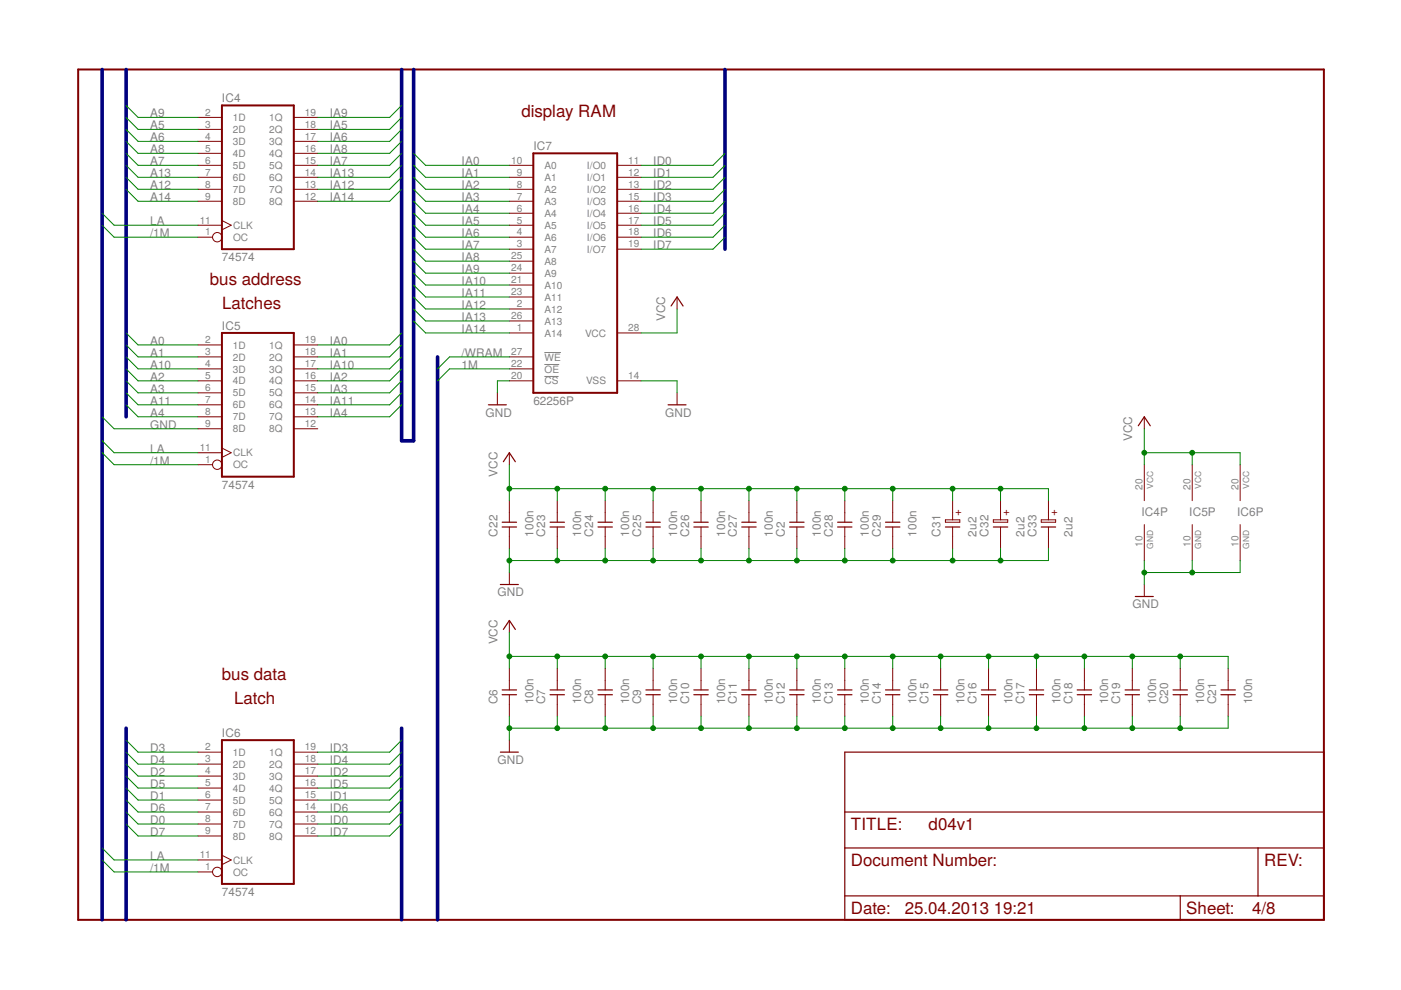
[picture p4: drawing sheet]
<svg xmlns="http://www.w3.org/2000/svg" width="297mm" height="210mm" viewBox="0 0 297 210" stroke-linecap="round" stroke-linejoin="round" font-family="sans-serif">
<path d="M115.4 74.7h3.5M115.4 77.3h3.2M115.4 79.8h3" fill="none" stroke="#808080" stroke-width=".21"/>
<path d="M16.6 14.7h264.1v180.3h-264.1zM47.1 22.4h15.2v30.4h-15.2zM113.1 32.5h17.8v50.8h-17.8zM47.1 70.6h15.2v30.5h-15.2zM47.1 156.9h15.2v30.5h-15.2z" fill="none" stroke="#800000" stroke-width=".42"/>
<g fill="none" stroke="#800000" stroke-width=".25">
<path d="M142.3 64.9l1.3-1.9 1.2 1.9M103.5 85.8h3.9M106.7 97.9l1.3-1.9 1.3 1.9M141.6 85.8h3.9M241.3 90.3l1.3-1.9 1.3 1.9M106.5 111.7h3M106.5 110.7h3M116.6 111.7h3.1M116.6 110.7h3.1M126.8 111.7h3M126.8 110.7h3M136.9 111.7h3.1"/>
<path d="M136.9 110.7h3.1M147.1 111.7h3.1M147.1 110.7h3.1M157.3 111.7h3M157.3 110.7h3M167.4 111.7h3.1M167.4 110.7h3.1M177.6 111.7h3M177.6 110.7h3M187.7 111.7h3.1M187.7 110.7h3.1M200.4 111.7h3.1"/>
<path d="M210.6 111.7h3.1M220.8 111.7h3M106.1 123.9h3.8M106.7 133.5l1.3-1.9 1.3 1.9M240.7 126.5h3.8M106.1 159.5h3.8M106.5 147.3h3M106.5 146.3h3M116.6 147.3h3.1M116.6 146.3h3.1M126.8 147.3h3M126.8 146.3h3"/>
<path d="M136.9 147.3h3.1M136.9 146.3h3.1M147.1 147.3h3.1M147.1 146.3h3.1M157.3 147.3h3M157.3 146.3h3M167.4 147.3h3.1M167.4 146.3h3.1M177.6 147.3h3M177.6 146.3h3M179.1 159.5h101.6v35.5h-101.6zM187.7 147.3h3.1"/>
<path d="M187.7 146.3h3.1M197.9 147.3h3.1M197.9 146.3h3.1M208.1 147.3h3M208.1 146.3h3M218.2 147.3h3.1M218.2 146.3h3.1M228.4 147.3h3M228.4 146.3h3M238.5 147.3h3.1M238.5 146.3h3.1M248.7 147.3h3.1"/>
<path d="M248.7 146.3h3.1M258.9 147.3h3M258.9 146.3h3M179.1 179.8h101.6M179.1 172.2h101.6M266.7 179.8v10.1M179.1 189.9h101.6M250.2 189.9v5.1"/>
</g>
<g fill="none" stroke="#800000" stroke-width=".21">
<path d="M42 24.9h5.1M42 27.4h5.1M42 30h5.1M42 32.5h5.1M42 35.1h5.1M42 37.6h5.1M62.3 24.9h5.1M62.3 27.4h5.1M62.3 30h5.1M62.3 32.5h5.1M62.3 35.1h5.1M62.3 37.6h5.1"/>
<path d="M108 35.1h5.1M108 37.6h5.1M130.9 35.1h5M130.9 37.6h5M42 50.3h3.1M42 40.1h5.1M42 42.7h5.1M42 47.8h5.1M47.1 46.8l1.9 1-1.9 .9M62.3 40.1h5.1M62.3 42.7h5.1M108 50.3h5.1"/>
<path d="M108 40.1h5.1M108 42.7h5.1M108 47.8h5.1M108 45.2h5.1M108 52.8h5.1M108 55.4h5.1M108 57.9h5.1M130.9 50.3h5M130.9 40.1h5M130.9 42.7h5M130.9 47.8h5M130.9 45.2h5"/>
<path d="M130.9 52.8h5M42 73.1h5.1M42 75.7h5.1M42 78.2h5.1M62.3 73.1h5.1M62.3 75.7h5.1M62.3 78.2h5.1M108 75.7h5.1M108 78.2h5.1M108 60.4h5.1M108 63h5.1M108 65.5h5.1"/>
<path d="M108 68.1h5.1M108 70.6h5.1M130.9 70.6h5M143.6 63v2.5M42 98.5h3.1M42 80.8h5.1M42 83.3h5.1M42 85.8h5.1M42 88.4h5.1M42 90.9h5.1M42 96h5.1M47.1 95l1.9 1-1.9 1"/>
<path d="M62.3 80.8h5.1M62.3 83.3h5.1M62.3 85.8h5.1M62.3 88.4h5.1M62.3 90.9h5.1M105.5 83.3v2.5M108 80.8h5.1M108 96v2.5M130.9 80.8h5M143.6 83.3v2.5M242.6 88.4v2.5M242.6 98.5v7.7"/>
<path d="M252.8 98.5v7.7M262.9 98.5v7.7M108 106.2v4.5M108 111.7v4.6M118.2 106.2v4.5M118.2 111.7v4.6M128.3 106.2v4.5M128.3 111.7v4.6M138.5 106.2v4.5M138.5 111.7v4.6M148.6 106.2v4.5M148.6 111.7v4.6"/>
<path d="M158.8 106.2v4.5M158.8 111.7v4.6M169 106.2v4.5M169 111.7v4.6M179.1 106.2v4.5M179.1 111.7v4.6M189.3 106.2v4.5M189.3 111.7v4.6M200.4 110.2h3.1v.5h-3.1zM202 106.2v4M202 111.7v4.6M210.6 110.2h3.1v.5h-3.1z"/>
<path d="M212.1 106.2v4M212.1 111.7v4.6M220.8 110.2h3v.5h-3zM222.3 106.2v4M222.3 111.7v4.6M242.6 111.2v7.7M252.8 111.2v7.7M262.9 111.2v7.7M108 121.4v2.5M108 131.6v2.5M242.6 123.9v2.6M42 159.5h5.1"/>
<path d="M62.3 159.5h5.1M108 141.7v4.6M108 147.3v4.5M108 156.9v2.6M118.2 141.7v4.6M118.2 147.3v4.5M128.3 141.7v4.6M128.3 147.3v4.5M138.5 141.7v4.6M138.5 147.3v4.5M148.6 141.7v4.6M148.6 147.3v4.5"/>
<path d="M158.8 141.7v4.6M158.8 147.3v4.5M169 141.7v4.6M169 147.3v4.5M179.1 141.7v4.6M179.1 147.3v4.5M189.3 141.7v4.6M189.3 147.3v4.5M199.4 141.7v4.6M199.4 147.3v4.5M209.6 141.7v4.6M209.6 147.3v4.5"/>
<path d="M219.8 141.7v4.6M219.8 147.3v4.5M229.9 141.7v4.6M229.9 147.3v4.5M240.1 141.7v4.6M240.1 147.3v4.5M250.2 141.7v4.6M250.2 147.3v4.5M260.4 141.7v4.6M260.4 147.3v4.5M42 162h5.1M42 164.5h5.1"/>
<path d="M42 167.1h5.1M42 169.6h5.1M42 172.2h5.1M42 174.7h5.1M42 177.2h5.1M62.3 162h5.1M62.3 164.5h5.1M62.3 167.1h5.1M62.3 169.6h5.1M62.3 172.2h5.1M62.3 174.7h5.1M62.3 177.2h5.1"/>
<path d="M42 184.9h3.1M42 182.3h5.1M47.1 181.3l1.9 1-1.9 1"/>
<circle cx="46.1" cy="50.3" r=".99"/>
<circle cx="46.1" cy="98.5" r=".99"/>
<circle cx="46.1" cy="184.9" r=".99"/>
</g>
<path d="M21.7 14.7v180.3M26.7 14.7v73.7M85.2 14.7v78.8h2.5v-78.8M153.7 14.7v38.1M92.8 75.7v119.3M26.7 154.4v40.6M85.2 154.4v40.6" fill="none" stroke="#000080" stroke-width=".76"/>
<g fill="none" stroke="#008000" stroke-width=".21">
<path d="M26.7 30l2.6 2.5h12.7M26.7 27.4l2.6 2.6h12.7M26.7 24.9l2.6 2.5h12.7M26.7 22.4l2.6 2.5h12.7M26.7 32.5l2.6 2.6h12.7M26.7 35.1l2.6 2.5h12.7M26.7 37.6l2.6 2.5h12.7M85.2 30l-2.6 2.5h-15.2M85.2 27.4l-2.6 2.6h-15.2M85.2 24.9l-2.6 2.5h-15.2M85.2 22.4l-2.6 2.5h-15.2M85.2 32.5l-2.6 2.6h-15.2"/>
<path d="M85.2 35.1l-2.6 2.5h-15.2M85.2 37.6l-2.6 2.5h-15.2M87.7 32.5l2.5 2.6h17.8M87.7 35.1l2.5 2.5h17.8M87.7 37.6l2.5 2.5h17.8M153.7 32.5l-2.5 2.6h-15.3M153.7 35.1l-2.5 2.5h-15.3M153.7 37.6l-2.5 2.5h-15.3M21.7 45.2l2.5 2.6h17.8M21.7 47.8l2.5 2.5h17.8M26.7 40.1l2.6 2.6h12.7M85.2 40.1l-2.6 2.6h-15.2"/>
<path d="M87.7 50.3l2.5 2.5h17.8M87.7 40.1l2.5 2.6h17.8M87.7 42.7l2.5 2.5h17.8M87.7 45.2l2.5 2.6h17.8M87.7 47.8l2.5 2.5h17.8M87.7 52.8l2.5 2.6h17.8M87.7 55.4l2.5 2.5h17.8M87.7 57.9l2.5 2.5h17.8M153.7 50.3l-2.5 2.5h-15.3M153.7 40.1l-2.5 2.6h-15.3M153.7 42.7l-2.5 2.5h-15.3M153.7 45.2l-2.5 2.6h-15.3"/>
<path d="M153.7 47.8l-2.5 2.5h-15.3M26.7 78.2l2.6 2.6h12.7M26.7 75.7l2.6 2.5h12.7M26.7 73.1l2.6 2.6h12.7M26.7 70.6l2.6 2.5h12.7M85.2 78.2l-2.6 2.6h-15.2M85.2 75.7l-2.6 2.5h-15.2M85.2 73.1l-2.6 2.6h-15.2M85.2 70.6l-2.6 2.5h-15.2M87.7 60.4l2.5 2.6h17.8M87.7 63l2.5 2.5h17.8M87.7 65.5l2.5 2.6h17.8"/>
<path d="M87.7 68.1l2.5 2.5h17.8M108 78.2h-12.7l-2.5 2.6M108 75.7h-12.7l-2.5 2.5M143.6 65.5v5.1h-7.7M21.7 88.4l2.5 2.5h17.8M21.7 93.5l2.5 2.5h17.8M21.7 96l2.5 2.5h17.8M26.7 80.8l2.6 2.5h12.7M26.7 85.8l2.6 2.6h12.7M26.7 83.3l2.6 2.5h12.7M85.2 80.8l-2.6 2.5h-15.2M85.2 85.8l-2.6 2.6h-15.2"/>
<path d="M85.2 83.3l-2.6 2.5h-15.2M108 80.8h-2.5v2.5M108 98.5v7.7M135.9 80.8h7.7v2.5M242.6 90.9v7.6M242.6 96h20.3v2.5M252.8 96v2.5M108 116.3v5.1M108 103.6h114.3v2.6M118.2 103.6v2.6M118.2 116.3v2.6M128.3 103.6v2.6"/>
<path d="M128.3 116.3v2.6M138.5 103.6v2.6M138.5 116.3v2.6M148.6 103.6v2.6M148.6 116.3v2.6M158.8 103.6v2.6M158.8 116.3v2.6M169 103.6v2.6M169 116.3v2.6M179.1 103.6v2.6M179.1 116.3v2.6M189.3 103.6v2.6"/>
<path d="M189.3 116.3v2.6M202 103.6v2.6M202 116.3v2.6M212.1 103.6v2.6M212.1 116.3v2.6M222.3 116.3v2.6h-114.3M242.6 118.9v5M252.8 118.9v2.5M262.9 118.9v2.5h-20.3M108 134.1v7.6M108 139.2h152.4v2.5M118.2 139.2v2.5"/>
<path d="M128.3 139.2v2.5M138.5 139.2v2.5M148.6 139.2v2.5M158.8 139.2v2.5M169 139.2v2.5M179.1 139.2v2.5M189.3 139.2v2.5M199.4 139.2v2.5M209.6 139.2v2.5M219.8 139.2v2.5M229.9 139.2v2.5M240.1 139.2v2.5"/>
<path d="M250.2 139.2v2.5M26.7 156.9l2.6 2.6h12.7M26.7 159.5l2.6 2.5h12.7M85.2 156.9l-2.6 2.6h-15.2M85.2 159.5l-2.6 2.5h-15.2M108 151.8v5.1M118.2 151.8v2.6M128.3 151.8v2.6M138.5 151.8v2.6M148.6 151.8v2.6M158.8 151.8v2.6M169 151.8v2.6"/>
<path d="M179.1 151.8v2.6M189.3 151.8v2.6M199.4 151.8v2.6M209.6 151.8v2.6M219.8 151.8v2.6M229.9 151.8v2.6M240.1 151.8v2.6M250.2 151.8v2.6M260.4 151.8v2.6h-152.4M21.7 179.8l2.5 2.5h17.8M26.7 164.5l2.6 2.6h12.7M26.7 162l2.6 2.5h12.7"/>
<path d="M26.7 174.7l2.6 2.5h12.7M26.7 172.2l2.6 2.5h12.7M26.7 167.1l2.6 2.5h12.7M26.7 169.6l2.6 2.6h12.7M85.2 164.5l-2.6 2.6h-15.2M85.2 162l-2.6 2.5h-15.2M85.2 174.7l-2.6 2.5h-15.2M85.2 172.2l-2.6 2.5h-15.2M85.2 167.1l-2.6 2.5h-15.2M85.2 169.6l-2.6 2.6h-15.2M21.7 182.3l2.5 2.6h17.8"/>
</g>
<g fill="#008000" stroke="#008000" stroke-width=".21">
<circle cx="242.6" cy="121.4" r=".51"/>
<circle cx="252.8" cy="121.4" r=".51"/>
<circle cx="108" cy="154.4" r=".51"/>
<circle cx="118.2" cy="154.4" r=".51"/>
<circle cx="128.3" cy="154.4" r=".51"/>
<circle cx="138.5" cy="154.4" r=".51"/>
<circle cx="148.6" cy="154.4" r=".51"/>
<circle cx="158.8" cy="154.4" r=".51"/>
<circle cx="169" cy="154.4" r=".51"/>
<circle cx="179.1" cy="154.4" r=".51"/>
<circle cx="189.3" cy="154.4" r=".51"/>
<circle cx="199.4" cy="154.4" r=".51"/>
<circle cx="209.6" cy="154.4" r=".51"/>
<circle cx="219.8" cy="154.4" r=".51"/>
<circle cx="229.9" cy="154.4" r=".51"/>
<circle cx="240.1" cy="154.4" r=".51"/>
<circle cx="250.2" cy="154.4" r=".51"/>
<circle cx="108" cy="118.9" r=".51"/>
<circle cx="118.2" cy="118.9" r=".51"/>
<circle cx="128.3" cy="118.9" r=".51"/>
<circle cx="138.5" cy="118.9" r=".51"/>
<circle cx="148.6" cy="118.9" r=".51"/>
<circle cx="158.8" cy="118.9" r=".51"/>
<circle cx="169" cy="118.9" r=".51"/>
<circle cx="179.1" cy="118.9" r=".51"/>
<circle cx="189.3" cy="118.9" r=".51"/>
<circle cx="212.1" cy="118.9" r=".51"/>
<circle cx="202" cy="118.9" r=".51"/>
<circle cx="252.8" cy="96" r=".51"/>
<circle cx="242.6" cy="96" r=".51"/>
<circle cx="250.2" cy="139.2" r=".51"/>
<circle cx="240.1" cy="139.2" r=".51"/>
<circle cx="229.9" cy="139.2" r=".51"/>
<circle cx="219.8" cy="139.2" r=".51"/>
<circle cx="209.6" cy="139.2" r=".51"/>
<circle cx="199.4" cy="139.2" r=".51"/>
<circle cx="189.3" cy="139.2" r=".51"/>
<circle cx="108" cy="139.2" r=".51"/>
<circle cx="148.6" cy="139.2" r=".51"/>
<circle cx="169" cy="139.2" r=".51"/>
<circle cx="158.8" cy="139.2" r=".51"/>
<circle cx="179.1" cy="139.2" r=".51"/>
<circle cx="128.3" cy="139.2" r=".51"/>
<circle cx="118.2" cy="139.2" r=".51"/>
<circle cx="138.5" cy="139.2" r=".51"/>
<circle cx="108" cy="103.6" r=".51"/>
<circle cx="148.6" cy="103.6" r=".51"/>
<circle cx="158.8" cy="103.6" r=".51"/>
<circle cx="128.3" cy="103.6" r=".51"/>
<circle cx="118.2" cy="103.6" r=".51"/>
<circle cx="138.5" cy="103.6" r=".51"/>
<circle cx="169" cy="103.6" r=".51"/>
<circle cx="179.1" cy="103.6" r=".51"/>
<circle cx="189.3" cy="103.6" r=".51"/>
<circle cx="202" cy="103.6" r=".51"/>
<circle cx="212.1" cy="103.6" r=".51"/>
</g>
<g font-size="3.6" fill="#800000">
<text x="110.5" y="24.9">display RAM</text>
<text x="44.5" y="60.4">bus address</text>
<text x="47.1" y="65.5">Latches</text>
<text x="47" y="144.2">bus data</text>
<text x="49.6" y="149.3">Latch</text>
<text x="180.4" y="176">TITLE:</text>
<text x="196.9" y="176">d04v1</text>
<text x="180.4" y="183.6">Document Number:</text>
<text x="268" y="183.6">REV:</text>
<text x="180.4" y="193.8">Date:</text>
<text x="191.8" y="193.8">25.04.2013</text>
<text x="210.7" y="193.8">19:21</text>
<text x="251.5" y="193.8">Sheet:</text>
<text x="265.5" y="193.8">4/8</text>
</g>
<g font-size="2.5" fill="#808080">
<text x="47.1" y="21.7">IC4</text>
<text x="31.8" y="30">A6</text>
<text x="31.8" y="27.4">A5</text>
<text x="31.8" y="24.9">A9</text>
<text x="69.9" y="27.4">IA5</text>
<text x="69.9" y="30">IA6</text>
<text x="69.9" y="24.9">IA9</text>
<text x="31.8" y="32.5">A8</text>
<text x="31.8" y="35">A7</text>
<text x="69.9" y="35">IA7</text>
<text x="69.9" y="32.5">IA8</text>
<text x="97.9" y="35">IA0</text>
<text x="113.1" y="31.9">IC7</text>
<text x="138.5" y="35">ID0</text>
<text x="31.8" y="40.1">A12</text>
<text x="31.8" y="37.6">A13</text>
<text x="69.9" y="40.1">IA12</text>
<text x="69.9" y="37.6">IA13</text>
<text x="97.9" y="37.6">IA1</text>
<text x="97.9" y="40.1">IA2</text>
<text x="138.5" y="37.6">ID1</text>
<text x="138.5" y="40.1">ID2</text>
<text x="31.8" y="47.7">LA</text>
<text x="31.8" y="42.7">A14</text>
<text x="69.9" y="42.7">IA14</text>
<text x="97.9" y="42.7">IA3</text>
<text x="97.9" y="45.2">IA4</text>
<text x="97.9" y="47.7">IA5</text>
<text x="138.5" y="42.7">ID3</text>
<text x="138.5" y="45.2">ID4</text>
<text x="138.5" y="47.7">ID5</text>
<text x="31.8" y="50.3">/1M</text>
<text x="97.9" y="50.3">IA6</text>
<text x="97.9" y="52.8">IA7</text>
<text x="138.5" y="52.8">ID7</text>
<text x="138.5" y="50.3">ID6</text>
<text x="47" y="55.4">74574</text>
<text x="97.9" y="55.4">IA8</text>
<text x="97.9" y="57.9">IA9</text>
<text x="97.9" y="60.4">IA10</text>
<text x="97.9" y="63">IA11</text>
<text x="97.9" y="65.5">IA12</text>
<text x="47.1" y="70">IC5</text>
<text x="97.9" y="68.1">IA13</text>
<text x="97.9" y="70.6">IA14</text>
<text x="141" y="68" transform="rotate(-90 141 68)">VCC</text>
<text x="31.8" y="75.7">A1</text>
<text x="31.8" y="73.1">A0</text>
<text x="69.9" y="73.1">IA0</text>
<text x="69.9" y="75.7">IA1</text>
<text x="97.8" y="75.7">/WRAM</text>
<text x="31.8" y="80.8">A2</text>
<text x="31.8" y="78.2">A10</text>
<text x="31.8" y="83.3">A3</text>
<text x="69.9" y="80.8">IA2</text>
<text x="69.9" y="83.3">IA3</text>
<text x="69.9" y="78.2">IA10</text>
<text x="97.8" y="78.2">1M</text>
<text x="31.8" y="85.8">A11</text>
<text x="31.8" y="88.4">A4</text>
<text x="69.9" y="88.4">IA4</text>
<text x="69.9" y="85.8">IA11</text>
<text x="102.9" y="88.4">GND</text>
<text x="113.1" y="85.8">62256P</text>
<text x="141" y="88.4">GND</text>
<text x="31.8" y="90.9">GND</text>
<text x="31.8" y="96">LA</text>
<text x="240.1" y="93.4" transform="rotate(-90 240.1 93.4)">VCC</text>
<text x="31.8" y="98.5">/1M</text>
<text x="105.5" y="101.1" transform="rotate(-90 105.5 101.1)">VCC</text>
<text x="47" y="103.6">74574</text>
<text x="105.5" y="113.8" transform="rotate(-90 105.5 113.8)">C22</text>
<text x="113.1" y="113.8" transform="rotate(-90 113.1 113.8)">100n</text>
<text x="115.6" y="113.8" transform="rotate(-90 115.6 113.8)">C23</text>
<text x="123.2" y="113.8" transform="rotate(-90 123.2 113.8)">100n</text>
<text x="125.8" y="113.8" transform="rotate(-90 125.8 113.8)">C24</text>
<text x="133.4" y="113.8" transform="rotate(-90 133.4 113.8)">100n</text>
<text x="135.9" y="113.8" transform="rotate(-90 135.9 113.8)">C25</text>
<text x="143.6" y="113.8" transform="rotate(-90 143.6 113.8)">100n</text>
<text x="146.1" y="113.8" transform="rotate(-90 146.1 113.8)">C26</text>
<text x="153.7" y="113.8" transform="rotate(-90 153.7 113.8)">100n</text>
<text x="156.3" y="113.8" transform="rotate(-90 156.3 113.8)">C27</text>
<text x="163.9" y="113.8" transform="rotate(-90 163.9 113.8)">100n</text>
<text x="166.4" y="113.8" transform="rotate(-90 166.4 113.8)">C2</text>
<text x="174" y="113.8" transform="rotate(-90 174 113.8)">100n</text>
<text x="176.6" y="113.8" transform="rotate(-90 176.6 113.8)">C28</text>
<text x="184.2" y="113.8" transform="rotate(-90 184.2 113.8)">100n</text>
<text x="186.7" y="113.8" transform="rotate(-90 186.7 113.8)">C29</text>
<text x="194.4" y="113.8" transform="rotate(-90 194.4 113.8)">100n</text>
<text x="199.4" y="113.8" transform="rotate(-90 199.4 113.8)">C31</text>
<text x="207" y="113.8" transform="rotate(-90 207 113.8)">2u2</text>
<text x="209.6" y="113.8" transform="rotate(-90 209.6 113.8)">C32</text>
<text x="217.2" y="113.8" transform="rotate(-90 217.2 113.8)">2u2</text>
<text x="219.7" y="113.8" transform="rotate(-90 219.7 113.8)">C33</text>
<text x="227.4" y="113.8" transform="rotate(-90 227.4 113.8)">2u2</text>
<text x="242" y="109.3">IC4P</text>
<text x="252.1" y="109.3">IC5P</text>
<text x="262.3" y="109.3">IC6P</text>
<text x="105.5" y="126.5">GND</text>
<text x="240.1" y="129">GND</text>
<text x="105.5" y="136.6" transform="rotate(-90 105.5 136.6)">VCC</text>
<text x="105.5" y="149.3" transform="rotate(-90 105.5 149.3)">C6</text>
<text x="113.1" y="149.3" transform="rotate(-90 113.1 149.3)">100n</text>
<text x="115.6" y="149.3" transform="rotate(-90 115.6 149.3)">C7</text>
<text x="123.2" y="149.3" transform="rotate(-90 123.2 149.3)">100n</text>
<text x="125.8" y="149.3" transform="rotate(-90 125.8 149.3)">C8</text>
<text x="133.4" y="149.3" transform="rotate(-90 133.4 149.3)">100n</text>
<text x="135.9" y="149.3" transform="rotate(-90 135.9 149.3)">C9</text>
<text x="143.6" y="149.3" transform="rotate(-90 143.6 149.3)">100n</text>
<text x="146.1" y="149.3" transform="rotate(-90 146.1 149.3)">C10</text>
<text x="153.7" y="149.3" transform="rotate(-90 153.7 149.3)">100n</text>
<text x="156.3" y="149.3" transform="rotate(-90 156.3 149.3)">C11</text>
<text x="163.9" y="149.3" transform="rotate(-90 163.9 149.3)">100n</text>
<text x="166.4" y="149.3" transform="rotate(-90 166.4 149.3)">C12</text>
<text x="174" y="149.3" transform="rotate(-90 174 149.3)">100n</text>
<text x="176.6" y="149.3" transform="rotate(-90 176.6 149.3)">C13</text>
<text x="184.2" y="149.3" transform="rotate(-90 184.2 149.3)">100n</text>
<text x="186.7" y="149.3" transform="rotate(-90 186.7 149.3)">C14</text>
<text x="194.4" y="149.3" transform="rotate(-90 194.4 149.3)">100n</text>
<text x="196.9" y="149.3" transform="rotate(-90 196.9 149.3)">C15</text>
<text x="204.5" y="149.3" transform="rotate(-90 204.5 149.3)">100n</text>
<text x="207" y="149.3" transform="rotate(-90 207 149.3)">C16</text>
<text x="214.7" y="149.3" transform="rotate(-90 214.7 149.3)">100n</text>
<text x="217.2" y="149.3" transform="rotate(-90 217.2 149.3)">C17</text>
<text x="224.8" y="149.3" transform="rotate(-90 224.8 149.3)">100n</text>
<text x="227.4" y="149.3" transform="rotate(-90 227.4 149.3)">C18</text>
<text x="235" y="149.3" transform="rotate(-90 235 149.3)">100n</text>
<text x="237.5" y="149.3" transform="rotate(-90 237.5 149.3)">C19</text>
<text x="245.1" y="149.3" transform="rotate(-90 245.1 149.3)">100n</text>
<text x="247.7" y="149.3" transform="rotate(-90 247.7 149.3)">C20</text>
<text x="255.3" y="149.3" transform="rotate(-90 255.3 149.3)">100n</text>
<text x="257.8" y="149.3" transform="rotate(-90 257.8 149.3)">C21</text>
<text x="265.5" y="149.3" transform="rotate(-90 265.5 149.3)">100n</text>
<text x="31.8" y="159.5">D3</text>
<text x="47.1" y="156.3">IC6</text>
<text x="69.9" y="159.5">ID3</text>
<text x="31.8" y="167.1">D5</text>
<text x="31.8" y="164.6">D2</text>
<text x="31.8" y="162">D4</text>
<text x="69.9" y="164.6">ID2</text>
<text x="69.9" y="162">ID4</text>
<text x="69.9" y="167.1">ID5</text>
<text x="105.5" y="162">GND</text>
<text x="31.8" y="169.6">D1</text>
<text x="31.8" y="172.2">D6</text>
<text x="69.9" y="169.6">ID1</text>
<text x="69.9" y="172.2">ID6</text>
<text x="31.8" y="177.3">D7</text>
<text x="31.8" y="174.7">D0</text>
<text x="69.9" y="177.3">ID7</text>
<text x="69.9" y="174.7">ID0</text>
<text x="31.8" y="184.9">/1M</text>
<text x="31.8" y="182.3">LA</text>
<text x="47" y="190">74574</text>
</g>
<g font-size="2.5" fill="#800000">
<text x="203.9" y="109.3" transform="rotate(-90 203.9 109.3)">+</text>
<text x="214" y="109.3" transform="rotate(-90 214 109.3)">+</text>
<text x="224.2" y="109.3" transform="rotate(-90 224.2 109.3)">+</text>
</g>
<g font-size="2.1" fill="#808080">
<text x="43.5" y="24.5">2</text>
<text x="43.5" y="27.1">3</text>
<text x="43.5" y="29.6">4</text>
<text x="49.4" y="25.7">1D</text>
<text x="49.4" y="28.2">2D</text>
<text x="57.1" y="28.2">2Q</text>
<text x="57.1" y="25.7">1Q</text>
<text x="64.6" y="29.6">17</text>
<text x="64.6" y="27.1">18</text>
<text x="64.6" y="24.5">19</text>
<text x="43.5" y="32.2">5</text>
<text x="43.5" y="34.7">6</text>
<text x="49.4" y="30.7">3D</text>
<text x="49.4" y="33.3">4D</text>
<text x="49.4" y="35.8">5D</text>
<text x="57.1" y="35.8">5Q</text>
<text x="57.1" y="33.3">4Q</text>
<text x="57.1" y="30.7">3Q</text>
<text x="64.6" y="34.7">15</text>
<text x="64.6" y="32.2">16</text>
<text x="108.4" y="34.7">10</text>
<text x="115.4" y="35.8">A0</text>
<text x="124.5" y="35.8">I/O0</text>
<text x="133.2" y="34.7">11</text>
<text x="43.5" y="37.2">7</text>
<text x="43.5" y="39.8">8</text>
<text x="49.4" y="38.3">6D</text>
<text x="49.4" y="40.9">7D</text>
<text x="57.1" y="40.9">7Q</text>
<text x="57.1" y="38.3">6Q</text>
<text x="64.6" y="39.8">13</text>
<text x="64.6" y="37.2">14</text>
<text x="109.6" y="37.2">9</text>
<text x="109.6" y="39.8">8</text>
<text x="115.4" y="38.3">A1</text>
<text x="115.4" y="40.9">A2</text>
<text x="124.5" y="38.3">I/O1</text>
<text x="124.5" y="40.9">I/O2</text>
<text x="133.2" y="37.2">12</text>
<text x="133.2" y="39.8">13</text>
<text x="42.3" y="47.4">11</text>
<text x="43.5" y="42.3">9</text>
<text x="49.4" y="43.4">8D</text>
<text x="57.1" y="43.4">8Q</text>
<text x="64.6" y="42.3">12</text>
<text x="109.6" y="42.3">7</text>
<text x="109.6" y="44.8">6</text>
<text x="109.6" y="47.4">5</text>
<text x="115.4" y="43.4">A3</text>
<text x="115.4" y="46">A4</text>
<text x="124.5" y="43.4">I/O3</text>
<text x="124.5" y="46">I/O4</text>
<text x="133.2" y="42.3">15</text>
<text x="133.2" y="44.8">16</text>
<text x="133.2" y="47.4">17</text>
<text x="43.5" y="49.9">1</text>
<text x="49.4" y="51">OC</text>
<text x="49.4" y="48.5">CLK</text>
<text x="109.6" y="49.9">4</text>
<text x="109.6" y="52.5">3</text>
<text x="115.4" y="48.5">A5</text>
<text x="115.4" y="51">A6</text>
<text x="115.4" y="53.6">A7</text>
<text x="124.5" y="48.5">I/O5</text>
<text x="124.5" y="51">I/O6</text>
<text x="124.5" y="53.6">I/O7</text>
<text x="133.2" y="49.9">18</text>
<text x="133.2" y="52.5">19</text>
<text x="108.4" y="55">25</text>
<text x="108.4" y="57.5">24</text>
<text x="115.4" y="56.1">A8</text>
<text x="115.4" y="58.7">A9</text>
<text x="108.4" y="60.1">21</text>
<text x="108.4" y="62.6">23</text>
<text x="109.6" y="65.2">2</text>
<text x="115.4" y="61.2">A10</text>
<text x="115.4" y="63.7">A11</text>
<text x="108.4" y="67.7">26</text>
<text x="109.6" y="70.2">1</text>
<text x="115.4" y="66.3">A12</text>
<text x="115.4" y="68.8">A13</text>
<text x="115.4" y="71.4">A14</text>
<text x="124" y="71.4">VCC</text>
<text x="133.2" y="70.2">28</text>
<text x="43.5" y="72.8">2</text>
<text x="43.5" y="75.3">3</text>
<text x="43.5" y="77.9">4</text>
<text x="49.4" y="73.9">1D</text>
<text x="49.4" y="76.4">2D</text>
<text x="57.1" y="76.4">2Q</text>
<text x="57.1" y="73.9">1Q</text>
<text x="64.6" y="77.9">17</text>
<text x="64.6" y="75.3">18</text>
<text x="64.6" y="72.8">19</text>
<text x="108.4" y="75.3">27</text>
<text x="108.4" y="77.9">22</text>
<text x="115.4" y="76.4">WE</text>
<text x="43.5" y="80.4">5</text>
<text x="43.5" y="82.9">6</text>
<text x="49.4" y="79">3D</text>
<text x="49.4" y="81.5">4D</text>
<text x="57.1" y="81.5">4Q</text>
<text x="57.1" y="79">3Q</text>
<text x="64.6" y="82.9">15</text>
<text x="64.6" y="80.4">16</text>
<text x="108.4" y="80.4">20</text>
<text x="115.4" y="79">OE</text>
<text x="115.4" y="81.5">CS</text>
<text x="124.3" y="81.5">VSS</text>
<text x="133.2" y="80.4">14</text>
<text x="43.5" y="85.5">7</text>
<text x="43.5" y="88">8</text>
<text x="49.4" y="84.1">5D</text>
<text x="49.4" y="86.6">6D</text>
<text x="49.4" y="89.1">7D</text>
<text x="57.1" y="89.1">7Q</text>
<text x="57.1" y="86.6">6Q</text>
<text x="57.1" y="84.1">5Q</text>
<text x="64.6" y="88">13</text>
<text x="64.6" y="85.5">14</text>
<text x="42.3" y="95.6">11</text>
<text x="43.5" y="90.6">9</text>
<text x="49.4" y="91.7">8D</text>
<text x="57.1" y="91.7">8Q</text>
<text x="64.6" y="90.6">12</text>
<text x="43.5" y="98.2">1</text>
<text x="49.4" y="99.3">OC</text>
<text x="49.4" y="96.8">CLK</text>
<text x="242.2" y="103.8" transform="rotate(-90 242.2 103.8)">20</text>
<text x="252.4" y="103.8" transform="rotate(-90 252.4 103.8)">20</text>
<text x="262.6" y="103.8" transform="rotate(-90 262.6 103.8)">20</text>
<text x="242.2" y="115.9" transform="rotate(-90 242.2 115.9)">10</text>
<text x="252.4" y="115.9" transform="rotate(-90 252.4 115.9)">10</text>
<text x="262.6" y="115.9" transform="rotate(-90 262.6 115.9)">10</text>
<text x="43.5" y="159.1">2</text>
<text x="43.5" y="161.7">3</text>
<text x="49.4" y="160.2">1D</text>
<text x="57.1" y="160.2">1Q</text>
<text x="64.6" y="161.7">18</text>
<text x="64.6" y="159.1">19</text>
<text x="43.5" y="164.2">4</text>
<text x="43.5" y="166.7">5</text>
<text x="49.4" y="162.8">2D</text>
<text x="49.4" y="165.3">3D</text>
<text x="49.4" y="167.9">4D</text>
<text x="57.1" y="167.9">4Q</text>
<text x="57.1" y="165.3">3Q</text>
<text x="57.1" y="162.8">2Q</text>
<text x="64.6" y="166.7">16</text>
<text x="64.6" y="164.2">17</text>
<text x="43.5" y="169.3">6</text>
<text x="43.5" y="171.8">7</text>
<text x="49.4" y="170.4">5D</text>
<text x="49.4" y="172.9">6D</text>
<text x="57.1" y="172.9">6Q</text>
<text x="57.1" y="170.4">5Q</text>
<text x="64.6" y="171.8">14</text>
<text x="64.6" y="169.3">15</text>
<text x="43.5" y="174.4">8</text>
<text x="43.5" y="176.9">9</text>
<text x="49.4" y="175.5">7D</text>
<text x="49.4" y="178">8D</text>
<text x="57.1" y="178">8Q</text>
<text x="57.1" y="175.5">7Q</text>
<text x="64.6" y="176.9">12</text>
<text x="64.6" y="174.4">13</text>
<text x="42.3" y="182">11</text>
<text x="43.5" y="184.5">1</text>
<text x="49.4" y="185.6">OC</text>
<text x="49.4" y="183.1">CLK</text>
</g>
<g font-size="1.8" fill="#808080">
<text x="244.5" y="103.6" transform="rotate(-90 244.5 103.6)">VCC</text>
<text x="254.7" y="103.6" transform="rotate(-90 254.7 103.6)">VCC</text>
<text x="264.8" y="103.6" transform="rotate(-90 264.8 103.6)">VCC</text>
<text x="244.5" y="116.3" transform="rotate(-90 244.5 116.3)">GND</text>
<text x="254.7" y="116.3" transform="rotate(-90 254.7 116.3)">GND</text>
<text x="264.8" y="116.3" transform="rotate(-90 264.8 116.3)">GND</text>
</g>
</svg>
